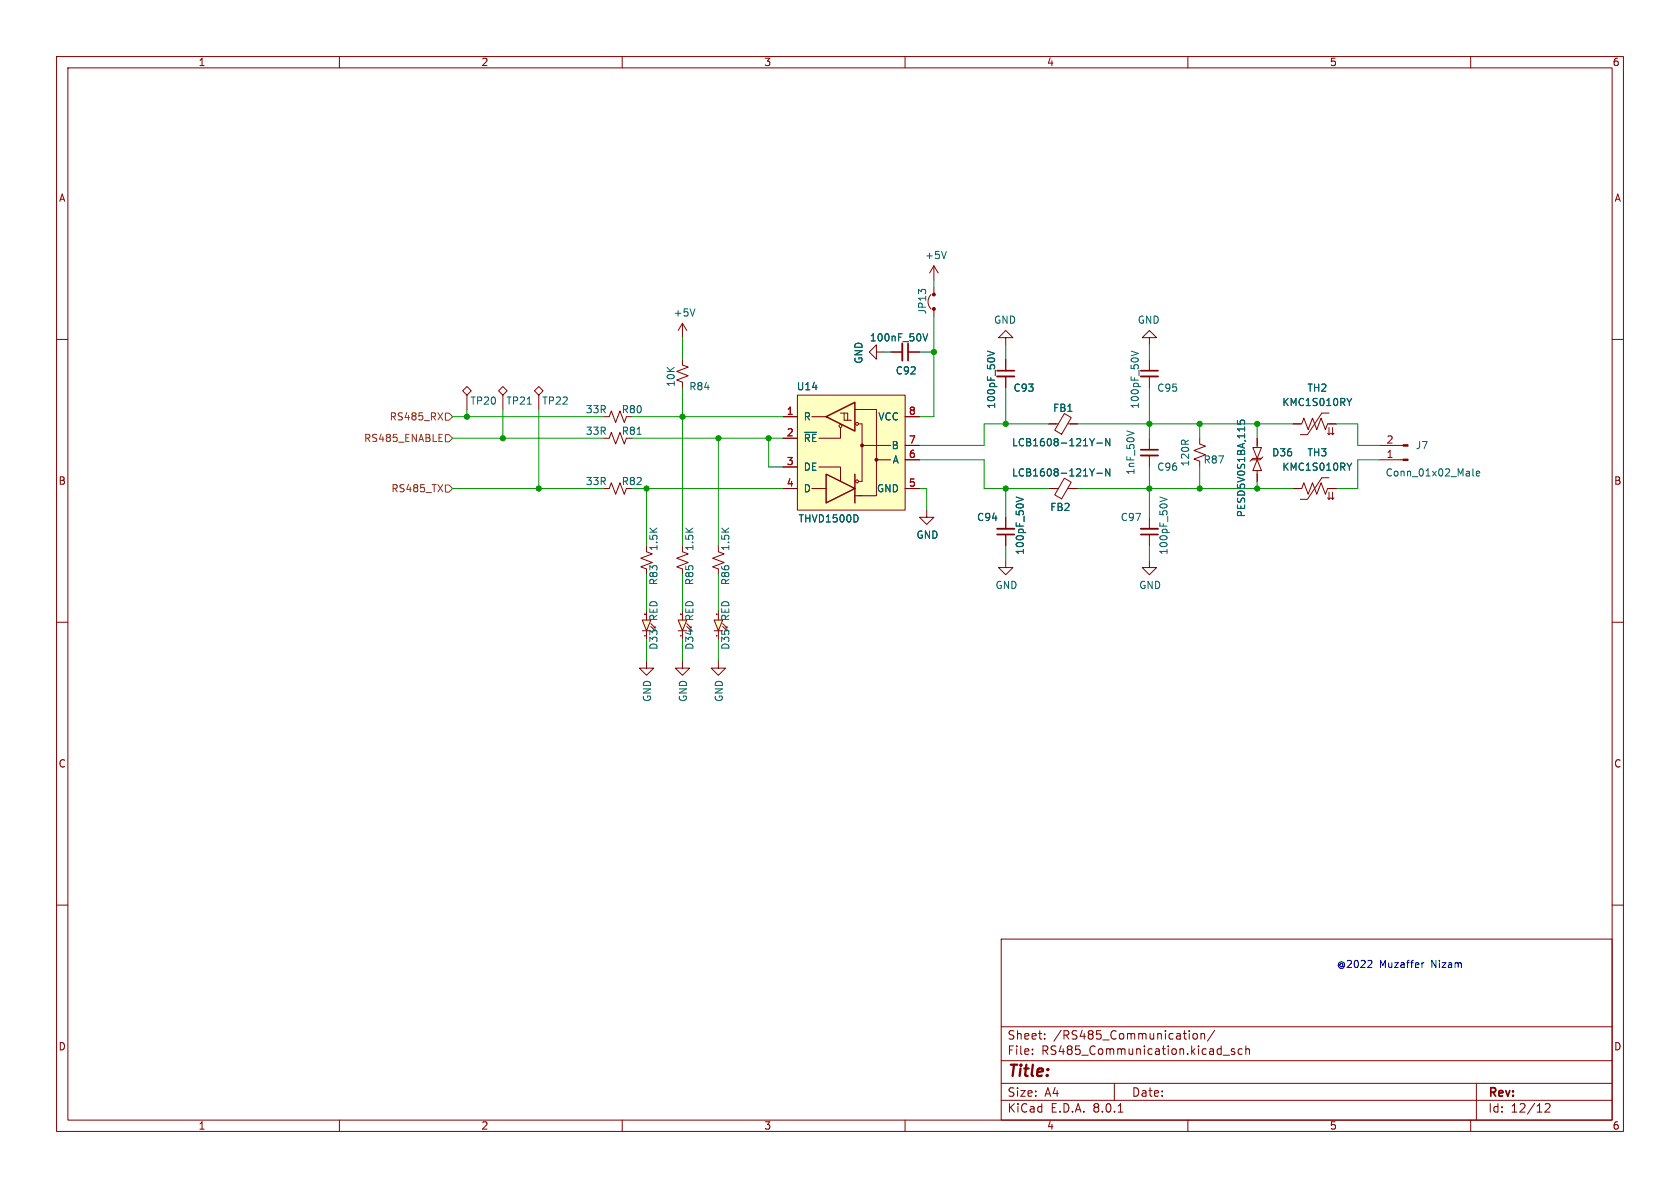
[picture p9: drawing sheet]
<svg xmlns="http://www.w3.org/2000/svg" width="297mm" height="210mm" viewBox="0 0 297 210" stroke-linecap="round" stroke-linejoin="round" font-family="sans-serif">
<g fill="none" stroke="#840000" stroke-width=".18">
<path d="M10 10h277v190h-277zM12 12h273v186h-273zM60 10v2M110 10v2M160 10v2M210 10v2M260 10v2M10 60h2M120.6 57.2l-.7 1.2M120.6 57.2v2.5M120.6 57.2l.8 1.2M285 60h2"/>
<path d="M106.7 73.7h1l.4-1.1 .7 2.1 .8-2.1 .8 2.1 .3-1M106.7 77.5h1l.4-1 .7 2 .8-2 .8 2 .3-1M120.6 63.5v1l1.1 .4-2.1 .8 2.1 .7-2.1 .8 1 .4v1M154.9 62.2v-1.2l-1.2 1.2 1.2 1.3v-1.3h1.3M157.5 62.2h2M160.5 62.2h2.1M185.4 74.9h1.7M188.2 73.1l1.2 .7-1.7 3-1.2-.8zM188.7 74.9h1.8M212.1 77.5v1l1 .4-2 .7 2 .8-2 .8 1 .3v1.1M221.5 79.1h1.5l-.8 1.9zM222.2 77.5v1.6"/>
<path d="M228.6 74.9h1.5l.4-1 .8 2 .7-2 .8 2 .8-2 .7 2 .4-1h1.5M234.7 76.6l.2 .2M234.9 73h-1.2l-2.6 3.8h-1.2M234.9 75.6v1.2M235.2 76.6l-.3 .2M235.3 76.6l.3 .2M235.6 75.6v1.2M235.8 76.6l-.2 .2M243.8 78.7h4.3M106.7 86.4h1l.4-1.1 .7 2.1 .8-2.1 .8 2.1 .3-1M163.8 90.2v1.2h1.3l-1.3 1.3-1.2-1.3h1.2M177.8 91.4v2.1"/>
<path d="M177.8 94.5v2M185.4 86.4h1.7M188.2 84.5l1.2 .7-1.7 3-1.2-.7zM188.7 86.4h1.8M222.2 81.3l.8 1.9h-1.5zM222.2 83.2v1.9M223 81h-1.5l-.5 .5M223.3 80.8l-.5 .5h-1.6M228.6 86.4h1.5l.4-1.1 .8 2.1 .7-2.1 .8 2.1 .8-2.1 .7 2.1 .4-1h1.5M234.7 88l.2 .3M234.9 84.5h-1.2l-2.6 3.8h-1.2M234.9 87v1.3"/>
<path d="M235.2 88l-.3 .3M235.3 88l.3 .3M235.6 87v1.3M235.8 88l-.2 .3M243.8 81.3h4.3M10 110h2M120.6 116.8v1.3h1.3l-1.3 1.3-1.2-1.3h1.2M285 110h2M10 160h2M285 160h2M177 166h108v32h-108zM60 198v2"/>
<path d="M110 198v2M160 198v2M177 194.5h108M177 191.5h108M177 187.5h108M177 181.5h108M182.5 186.3v.1M182.5 185.5v.1M184.7 183.6v.1M184.7 182.8v.1M197 191.5v3M197.7 196.6h.8"/>
<path d="M210 198v2M210.2 182.2v.1M210.2 182.7v1M211 182.8l.2-.1 .4 .1 .1 .6-.2 .2-.3 .1-.2-.1zM212.3 182.8l.2-.1 .4 .1 .1 .9M212.3 182.7v1M214.7 182.1l-1.2 2M216.2 186.5h1.2M218.2 185.5l-.3-.1-.2 .2v.2l.5 .2v.3h-.5M219.6 185.5l-.4-.1-.3 .3v.4l.1 .2h.6M220.2 185.5l.3-.1 .3 .1 .1 .9M220.2 184.9v1.5"/>
<path d="M260 198v2M261 191.5v6.5M273.2 195.2l.5-.1 .3 .1v.3l-.9 1.1h.9"/>
</g>
<g fill="none" stroke="#006464" stroke-width=".18">
<path d="M122.8 54.6l-.4 1.3M163.2 59l.4 1.3 .4-1.3M112.6 76.8h.8M193.5 77.5l-.4 .7M193.9 78.3h1M196.2 77.5v1.3l-.7-1.3v1.3M218.8 74.3v.6l.6 .1-.2-.2 .1-.4 .2-.1h.4l.1 .2-.1 .5M239 70.4l-.5 .7M179.6 87.9l1.3 .4-1.3 .4M193.5 82.9l-.4 .6M193.9 83.7h1M196.2 82.9v1.2l-.7-1.2v1.2"/>
<path d="M239 81.9l-.5 .6M260.4 82.9v1.1l.2 .1M261 83.7l.6-.1-.1-.2-.3-.1-.2 .2 .1 .6h.4"/>
</g>
<path d="M159.5 60.7v3.1M176.3 93.5h3" fill="none" stroke="#840000" stroke-width=".33"/>
<path d="M160.5 60.7v3.1M176.3 94.5h3" fill="none" stroke="#840000" stroke-width=".3"/>
<g fill="#840000" stroke="#840000" stroke-width=".18">
<path d="M248.1 78.6h.8v.3h-.8z"/>
<path d="M248.1 81.2h.8v.2h-.8z"/>
</g>
<path d="M141 69.9h19v20.3h-19z" fill="#ffffc2"/>
<g fill="none" stroke="#840000" stroke-width=".18">
<path d="M164.6 52.1a1.79 1.79 0 0 0 0 2.5M165.1 47v2.5M165.1 50.8v1.3M165.1 54.6v1.3M165.1 47l-.8 1.3M165.1 47l.8 1.3M177.8 59.7h1.3l-1.3-1.3-1.3 1.3h1.3v1.3M203.2 59.7h1.3l-1.3-1.3-1.3 1.3h1.3v1.3M82.5 68.3l.8 .8-.8 .8-.7-.8zM82.5 69.9v2.5M88.9 68.3l.8 .8-.8 .8-.8-.8zM88.9 69.9v2.5"/>
<path d="M94.5 69.1l.7-.8 .8 .8-.8 .8zM95.2 69.9v2.5M138.4 73.7h2.6M138.4 77.5h2.6M141 69.9h19v20.3h-19zM143.5 73.7h2.5M148.6 75.6v1.9h-3.8M148.6 73h1.3v1.3h.6M149.2 73v1.3h.7M151.1 72.4h3.8v15.2h-3.8M151.8 74.9h.6v10.2h-.6M152.4 78.7h5.1"/>
<path d="M160 73.7h2.6M160 78.7h2.6M177.8 63.5v2M177.8 66.5v2.1M203.2 63.5v2M203.2 66.5v2.1M203.2 77.5v2M114.3 96.5v1l1 .4-2 .8 2 .7-2 .8 1 .4v1M120.6 96.5v1l1.1 .4-2.1 .8 2.1 .7-2.1 .8 1 .4v1M127 96.5v1l1 .4-2 .8 2 .7-2 .8 1 .4v1M138.4 86.4h2.6M138.4 82.6h2.6"/>
<path d="M143.5 86.4h2.5M144.8 82.6h3.8v2.5M151.8 87.6h.6M154.9 81.3h2.6M160 86.4h2.6M160 81.3h2.6M177.8 99.1v1.2h1.3l-1.3 1.3-1.3-1.3h1.3M203.2 99.1v1.2h1.3l-1.3 1.3-1.3-1.3h1.3M203.2 80.5v2.1M203.2 91.4v2.1M203.2 94.5v2M114.3 116.8v1.3h1.3l-1.3 1.3-1.3-1.3h1.3"/>
<path d="M127 116.8v1.3h1.3l-1.3 1.3-1.3-1.3h1.3"/>
<circle cx="148.6" cy="75.3" r=".25"/>
<circle cx="151.5" cy="74.9" r=".25"/>
<circle cx="151.5" cy="85.1" r=".25"/>
</g>
<path d="M146 73.7l5.1-2.6v5.1zM146 83.8l5.1 2.6-5.1 2.5zM151.1 83.8v5.1" fill="none" stroke="#840000" stroke-width=".25"/>
<g fill="#840000" stroke="#840000" stroke-width=".18">
<circle cx="152.4" cy="78.7" r=".25"/>
<circle cx="154.9" cy="81.3" r=".25"/>
<circle cx="165.1" cy="54.6" r=".25"/>
<circle cx="165.1" cy="52.1" r=".25"/>
</g>
<path d="M167.3 44.4l-.4 1.3M93.2 71.4h.7M142.2 76.4h2.2M174.6 62.1l1.2 .4-1.2 .4M199.2 76.2l1.3 .4M200 62.1l1.2 .4-1.2 .4M151.6 91.2l.1 .3-.1 .6M205 87.9l1.3 .4-1.3 .4" fill="none" stroke="#006464" stroke-width=".18"/>
<path d="M176.3 66.5h3M201.7 66.5h3M201.7 93.5h3M201.7 80.5h3" fill="none" stroke="#840000" stroke-width=".33"/>
<path d="M176.3 65.5h3M201.7 65.5h3M201.7 79.5h3M201.7 94.5h3" fill="none" stroke="#840000" stroke-width=".3"/>
<path d="M126.2 109.6h1.6l-.8 1.9z" fill="#ffffc2"/>
<path d="M126.2 109.6h1.6l-.8 1.9zM126.2 111.5h1.6M127 108v1.6M127 111.5v1.5M127.8 110.7l.7 .8M127.8 110.2l.7 .8M128.5 110.7v.3h-.2" fill="none" stroke="#840000" stroke-width=".18"/>
<path d="M126.7 112.4h.1M126.7 108.6h.1" fill="none" stroke="#a90000" stroke-width=".18"/>
<path d="M119.9 109.6h1.5l-.8 1.9z" fill="#ffffc2"/>
<path d="M119.9 109.6h1.5l-.8 1.9zM119.9 111.5h1.5M120.6 108v1.6M120.6 111.5v1.5M121.4 110.7l.8 .8M121.4 110.2l.8 .8M122.2 110.7v.3h-.3" fill="none" stroke="#840000" stroke-width=".18"/>
<path d="M120.4 112.4h.1M120.4 108.6h.1" fill="none" stroke="#a90000" stroke-width=".18"/>
<path d="M113.5 109.6h1.6l-.8 1.9z" fill="#ffffc2"/>
<g fill="none" stroke="#840000" stroke-width=".18">
<path d="M138.4 73.7h2.6M138.4 77.5h2.6M157.5 62.2h2M160 73.7h2.6M160 78.7h2.6M160.5 62.2h2.1M177.8 63.5v2M177.8 66.5v2.1M185.4 74.9h1.3M189.2 74.9h1.3M222.2 77.5v1.2M228.6 74.9h1.3"/>
<path d="M234.9 74.9h1.3M138.4 82.6h2.6M138.4 86.4h2.6M160 86.4h2.6M160 81.3h2.6M177.8 91.4v2.1M177.8 94.5v2M185.4 86.4h1.3M189.2 86.4h1.3M222.2 83.8v1.3M228.6 86.4h1.3M234.9 86.4h1.3"/>
<path d="M113.5 109.6h1.6l-.8 1.9zM113.5 111.5h1.6M114.3 108v1.6M114.3 111.5v1.5M115.1 110.7l.7 .8M115.1 110.2l.7 .8M115.8 110.7v.3h-.2"/>
</g>
<path d="M114 108.6h.1M114 112.4h.1" fill="none" stroke="#a90000" stroke-width=".18"/>
<path d="M77.4 73l.9 1.2M77.6 78h.6M77.6 76.8h.6M78.3 73l-.9 1.2M78.7 73h.7l.6 .7-.6 .6h-.7zM78.7 76.8h.7l.6 .7-.6 .6h-.7zM78.7 85.7h.7l.6 .7-.6 .6h-.7z" fill="none" stroke="#725600" stroke-width=".18"/>
<path d="M242.4 169.8l.1 .2v.3l-.7 .7h.7M251.4 170.2v.8M251.7 170.2l-.3 .2" fill="none" stroke="#0000c2" stroke-width=".18"/>
<g fill="none" stroke="#009600" stroke-width=".18">
<path d="M120.6 59.7v3.8M165.1 55.9v17.8h-2.5M165.1 49.5v1.3M80 77.5h26.7M80 73.7h26.7M82.5 72.4v1.3M88.9 72.4v5.1M95.2 72.4v14M111.8 77.5h26.6M111.8 73.7h26.6M120.6 68.6v27.9M127 77.5v19"/>
<path d="M135.9 77.5v5.1h2.5M156.2 62.2h1.3M162.6 62.2h2.5M177.8 61v2.5M177.8 68.6v6.3M185.4 74.9h-11.4v3.8h-11.4M190.5 74.9h38.1M203.2 61v2.5M203.2 68.6v8.9M212.1 74.9v2.6M222.2 74.9v2.6M236.2 74.9h3.8v3.8h3.8"/>
<path d="M80 86.4h26.7M111.8 86.4h26.6M114.3 86.4v10.1M162.6 86.4h1.2v3.8M162.6 81.3h11.4v5.1h11.4M177.8 86.4v5M177.8 96.5v2.6M190.5 86.4h38.1M203.2 82.6v8.8M203.2 96.5v2.6M212.1 82.6v3.8M222.2 85.1v1.3"/>
<path d="M243.8 81.3h-3.8v5.1h-3.8M114.3 101.6v6.4M114.3 113v3.8M120.6 101.6v6.4M120.6 113v3.8M127 101.6v6.4M127 113v3.8"/>
</g>
<g fill="none" stroke="#006464" stroke-width=".18">
<path d="M163.2 59l.4 1.3 .4-1.3M142.2 76.4h2.2M174.6 62.1l1.2 .4-1.2 .4M193.5 77.5l-.4 .7M193.9 78.3h1M196.2 77.5v1.3l-.7-1.3v1.3M218.8 74.3v.6l.6 .1-.2-.2 .1-.4 .2-.1h.4l.1 .2-.1 .5M239 70.4l-.5 .7M151.6 91.2l.1 .3-.1 .6M179.6 87.9l1.3 .4-1.3 .4M193.5 82.9l-.4 .6M193.9 83.7h1"/>
<path d="M196.2 82.9v1.2l-.7-1.2v1.2M239 81.9l-.5 .6"/>
</g>
<g fill="#009600" stroke="#009600" stroke-width=".18">
<circle cx="120.6" cy="73.7" r=".46"/>
<circle cx="135.9" cy="77.5" r=".46"/>
<circle cx="127" cy="77.5" r=".46"/>
<circle cx="114.3" cy="86.4" r=".46"/>
<circle cx="222.2" cy="86.4" r=".46"/>
<circle cx="222.2" cy="74.9" r=".46"/>
<circle cx="212.1" cy="86.4" r=".46"/>
<circle cx="177.8" cy="74.9" r=".46"/>
<circle cx="212.1" cy="74.9" r=".46"/>
<circle cx="165.1" cy="62.2" r=".46"/>
<circle cx="177.8" cy="86.4" r=".46"/>
<circle cx="203.2" cy="86.4" r=".46"/>
<circle cx="203.2" cy="74.9" r=".46"/>
<circle cx="88.9" cy="77.5" r=".46"/>
<circle cx="95.2" cy="86.4" r=".46"/>
<circle cx="82.5" cy="73.7" r=".46"/>
</g>
<text font-size="2.8" fill="#840000" x="178" y="190.9">Title:</text>
<g font-size="2.1" fill="#840000">
<text x="178" y="184">Sheet:</text>
<text x="186.2" y="184">/RS485_Communication/</text>
<text x="178" y="186.7">File:</text>
<text x="184.1" y="186.7">RS485_Communication.kicad_sch</text>
<text x="178" y="196.9">KiCad</text>
<text x="178" y="194.1">Size:</text>
<text x="184.7" y="194.1">A4</text>
<text x="185.7" y="196.9">E.D.A.</text>
<text x="193.3" y="196.9">8.0.1</text>
<text x="200" y="194.1">Date:</text>
<text x="263" y="194.3">Rev:</text>
<text x="263" y="196.9">Id:</text>
<text x="267.1" y="196.9">12/12</text>
</g>
<g font-size="1.8" fill="#840000">
<text x="35" y="11.9">1</text>
<text x="85" y="11.9">2</text>
<text x="135" y="11.9">3</text>
<text x="185" y="11.9">4</text>
<text x="235" y="11.9">5</text>
<text x="285" y="11.9">6</text>
<text x="10.3" y="35.9">A</text>
<text x="285.3" y="35.9">A</text>
<text x="10.3" y="85.9">B</text>
<text x="285.3" y="85.9">B</text>
<text x="10.3" y="135.9">C</text>
<text x="285.3" y="135.9">C</text>
<text x="10.3" y="185.9">D</text>
<text x="285.3" y="185.9">D</text>
<text x="35" y="199.9">1</text>
<text x="85" y="199.9">2</text>
<text x="135" y="199.9">3</text>
<text x="185" y="199.9">4</text>
<text x="235" y="199.9">5</text>
<text x="285" y="199.9">6</text>
</g>
<g font-size="1.8" fill="#006464">
<text x="163.4" y="46">+5V</text>
<text x="119" y="56.2">+5V</text>
<text x="163.9" y="55.7" transform="rotate(-90 163.9 55.7)">JP13</text>
<text x="175.6" y="57.4">GND</text>
<text x="201" y="57.4">GND</text>
<text x="152.7" y="64.4" transform="rotate(-90 152.7 64.4)">GND</text>
<text x="153.7" y="60.6">100nF_50V</text>
<text x="83.1" y="71.7">TP20</text>
<text x="89.4" y="71.7">TP21</text>
<text x="95.8" y="71.7">TP22</text>
<text x="119.5" y="68.5" transform="rotate(-90 119.5 68.5)">10K</text>
<text x="121.8" y="69.2">R84</text>
<text x="140.8" y="69.2">U14</text>
<text x="158.3" y="66.4">C92</text>
<text x="179.1" y="69.4">C93</text>
<text x="204.5" y="69.4">C95</text>
<text x="226.6" y="72">KMC1S010RY</text>
<text x="231" y="69.4">TH2</text>
<text x="103.5" y="73.3">33R</text>
<text x="103.5" y="77.1">33R</text>
<text x="109.8" y="73.3">R80</text>
<text x="109.8" y="77.1">R81</text>
<text x="142" y="74.5">R</text>
<text x="155.2" y="74.5">VCC</text>
<text x="176.1" y="72.4" transform="rotate(-90 176.1 72.4)">100pF_50V</text>
<text x="186.1" y="73">FB1</text>
<text x="201.5" y="72.4" transform="rotate(-90 201.5 72.4)">100pF_50V</text>
<text x="142" y="78.3">~{RE}</text>
<text x="142" y="83.4">DE</text>
<text x="157.5" y="79.6">B</text>
<text x="157.7" y="82.1">A</text>
<text x="178.8" y="79.1">LCB1608-121Y-N</text>
<text x="204.5" y="83.4">C96</text>
<text x="210.4" y="82.6" transform="rotate(-90 210.4 82.6)">120R</text>
<text x="212.7" y="82.1">R87</text>
<text x="224.8" y="80.9">D36</text>
<text x="226.6" y="83.4">KMC1S010RY</text>
<text x="231" y="80.9">TH3</text>
<text x="250.2" y="79.6">J7</text>
<text x="103.5" y="86">33R</text>
<text x="109.8" y="86">R82</text>
<text x="142" y="87.2">D</text>
<text x="154.9" y="87.2">GND</text>
<text x="178.8" y="84.4">LCB1608-121Y-N</text>
<text x="200.8" y="84.1" transform="rotate(-90 200.8 84.1)">1nF_50V</text>
<text x="244.9" y="84.4">Conn_01x02_Male</text>
<text x="141.1" y="92.6">THVD1500D</text>
<text x="161.9" y="95.4">GND</text>
<text x="172.6" y="92.3">C94</text>
<text x="185.6" y="90.5">FB2</text>
<text x="198" y="92.3">C97</text>
<text x="220.3" y="91.5" transform="rotate(-90 220.3 91.5)">PESD5V0S1BA,115</text>
<text x="116.4" y="97.5" transform="rotate(-90 116.4 97.5)">1.5K</text>
<text x="122.8" y="97.5" transform="rotate(-90 122.8 97.5)">1.5K</text>
<text x="129.1" y="97.5" transform="rotate(-90 129.1 97.5)">1.5K</text>
<text x="181.2" y="98.2" transform="rotate(-90 181.2 98.2)">100pF_50V</text>
<text x="206.6" y="98.2" transform="rotate(-90 206.6 98.2)">100pF_50V</text>
<text x="116.4" y="103.5" transform="rotate(-90 116.4 103.5)">R83</text>
<text x="122.8" y="103.5" transform="rotate(-90 122.8 103.5)">R85</text>
<text x="129.1" y="103.5" transform="rotate(-90 129.1 103.5)">R86</text>
<text x="175.9" y="104.3">GND</text>
<text x="201.3" y="104.3">GND</text>
<text x="116.4" y="109.9" transform="rotate(-90 116.4 109.9)">RED</text>
<text x="122.8" y="109.9" transform="rotate(-90 122.8 109.9)">RED</text>
<text x="129.1" y="109.9" transform="rotate(-90 129.1 109.9)">RED</text>
<text x="116.4" y="115" transform="rotate(-90 116.4 115)">D33</text>
<text x="122.8" y="115" transform="rotate(-90 122.8 115)">D34</text>
<text x="129.1" y="115" transform="rotate(-90 129.1 115)">D35</text>
<text x="115.3" y="124.2" transform="rotate(-90 115.3 124.2)">GND</text>
<text x="121.6" y="124.2" transform="rotate(-90 121.6 124.2)">GND</text>
<text x="128" y="124.2" transform="rotate(-90 128 124.2)">GND</text>
</g>
<g font-size="1.8" fill="#725600">
<text x="68.8" y="74.5">RS485_RX</text>
<text x="64.3" y="78.3">RS485_ENABLE</text>
<text x="69.1" y="87.2">RS485_TX</text>
</g>
<g font-size="1.8" fill="#a90000">
<text x="139" y="73.4">1</text>
<text x="139" y="77.2">2</text>
<text x="160.6" y="73.4">8</text>
<text x="139" y="82.3">3</text>
<text x="160.6" y="81">6</text>
<text x="160.6" y="78.5">7</text>
<text x="245" y="81">1</text>
<text x="245" y="78.5">2</text>
<text x="139" y="86.1">4</text>
<text x="160.6" y="86.1">5</text>
</g>
<g font-size="1.8" fill="#0000c2">
<text x="236.2" y="171.2">@2022</text>
<text x="243.9" y="171.2">Muzaffer</text>
<text x="253.1" y="171.2">Nizam</text>
</g>
</svg>
